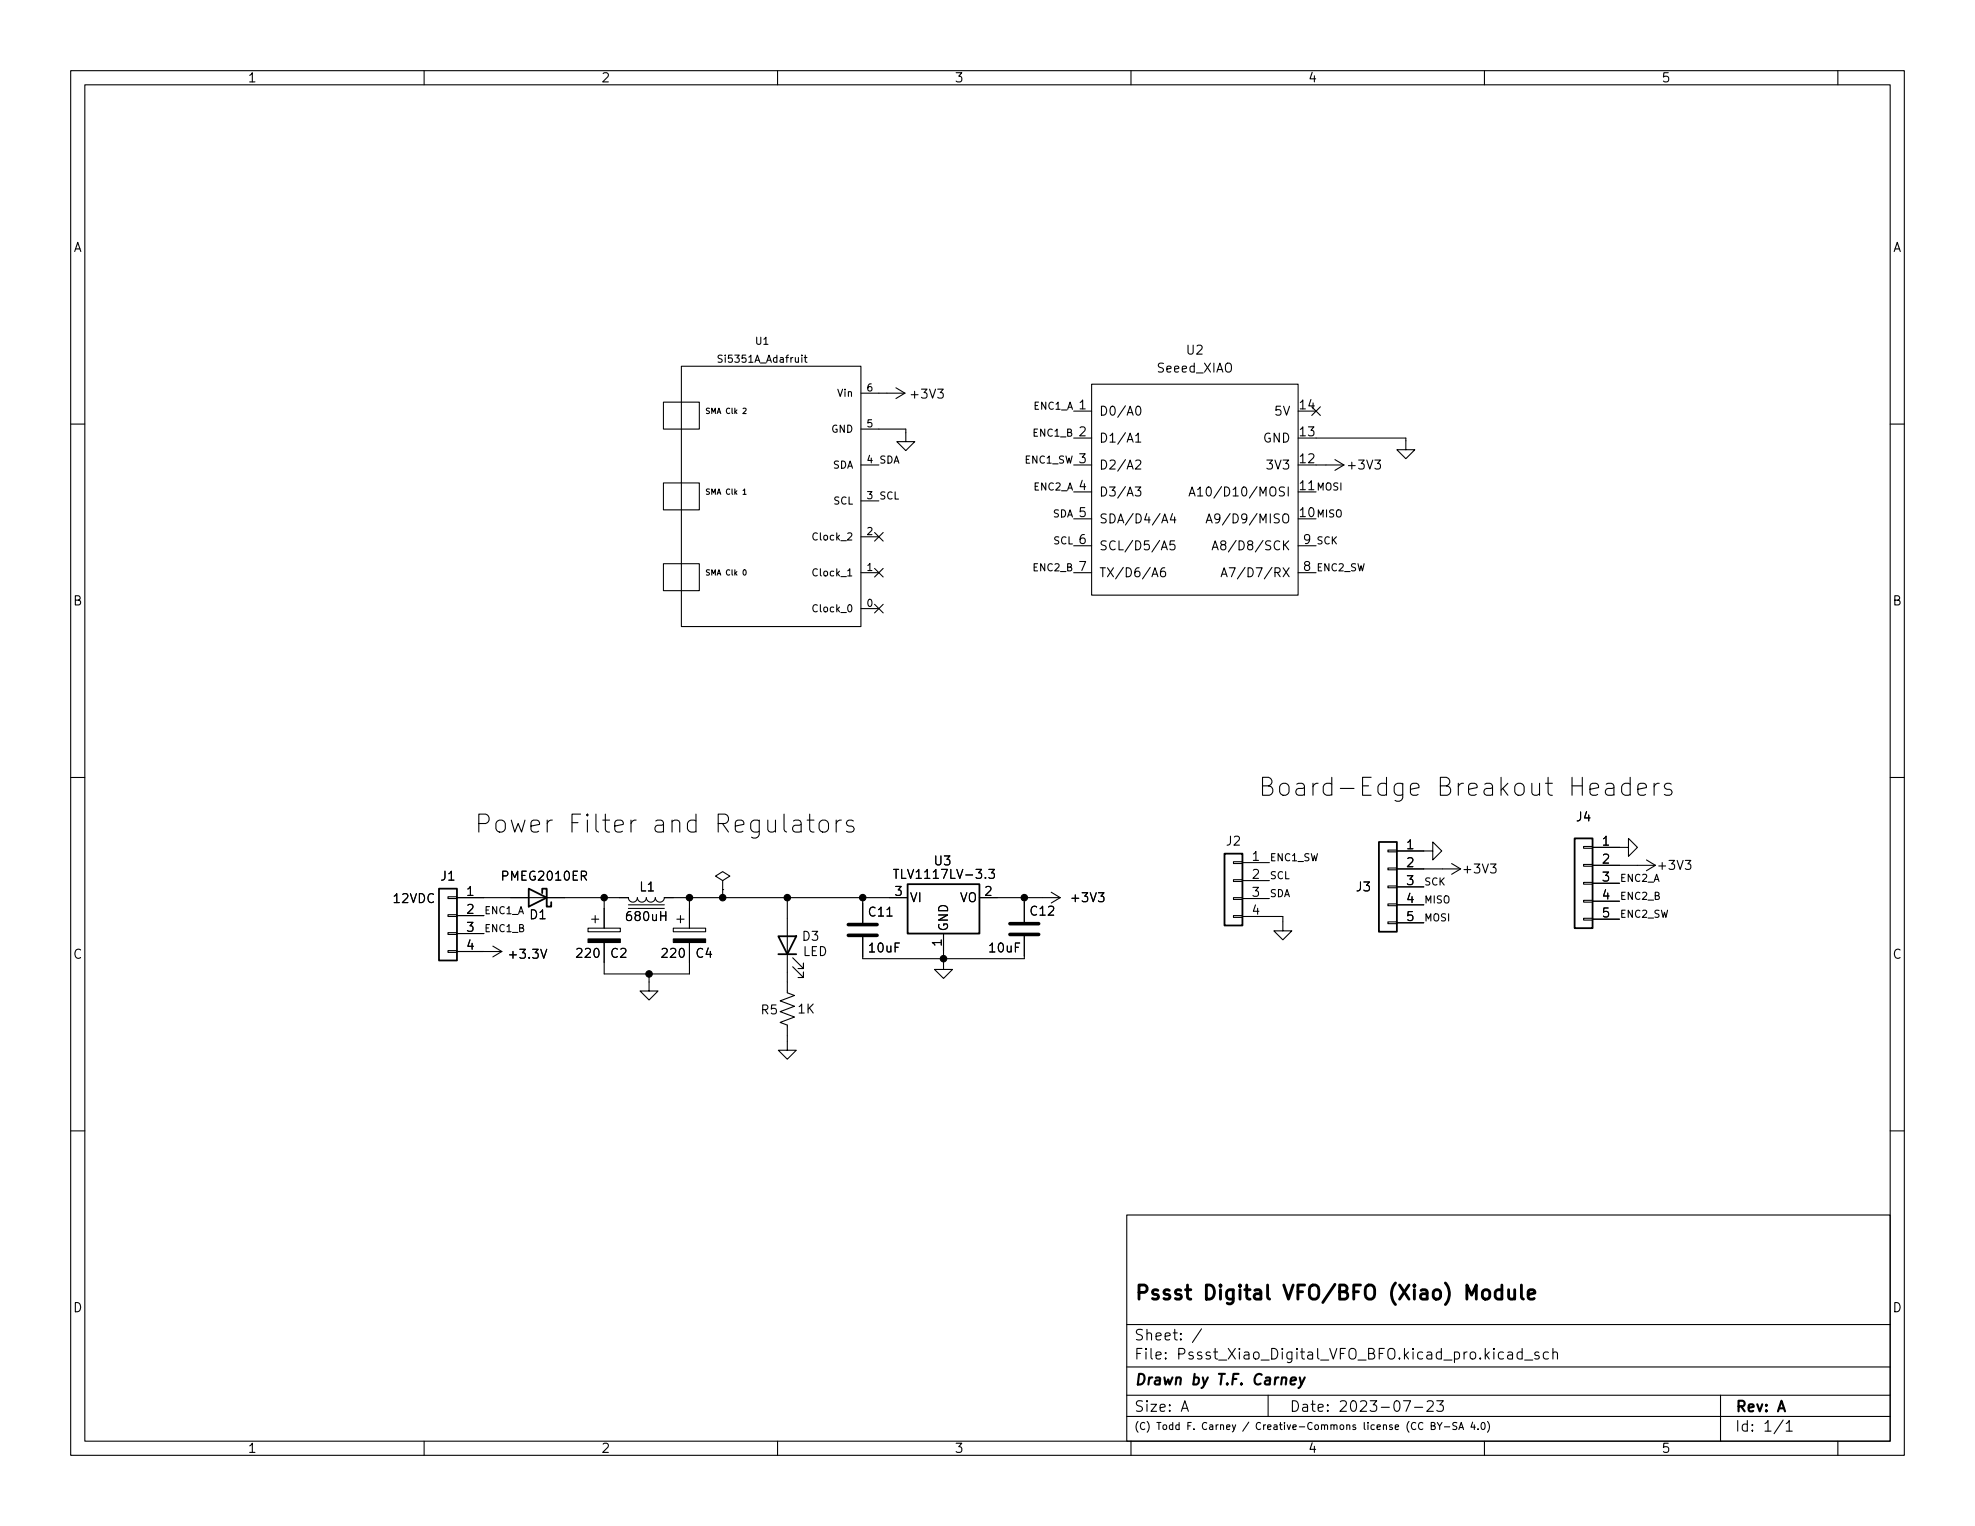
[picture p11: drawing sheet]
<svg xmlns="http://www.w3.org/2000/svg" width="279mm" height="216mm" viewBox="0 0 279 216" stroke-linecap="round" stroke-linejoin="round" font-family="sans-serif">
<g fill="none" stroke="#000" stroke-width=".15">
<path d="M10 10h259.4v195.9h-259.4zM12 12h255.4v191.9h-255.4zM60 10v2M110 10v2M160 10v2M210 10v2M260 10v2M10 60h2M93.9 56.9h5v3.8h-5zM96.4 51.8h25.4v36.8h-25.4zM112.5 50.6l.1 .6 .2 .1 .2-.1M113 50.6v.7"/>
<path d="M113.4 50.2v.1M113.4 50.6v.7M113.8 50.6h.4M113.9 50.2v.9l.3 .2M121.8 55.6h6.2M126.7 54.9l1.3 .7M128 55.6l-1.3 .8M132.7 55.1h.7l-.4 .4 .4 .2v.5l-.2 .1h-.4l-.1-.1M151.9 58.2h2.5M154.4 54.4h29.2v29.8h-29.2zM160.8 57.6l.2-.1a.68 .68 0 0 1 .3 1.1l-.2 .1a.69 .69 0 0 1-.3-1.1zM183.6 58.2h2.6"/>
<path d="M185.6 57.6l1.2 1.2M186.8 57.6l-1.2 1.2M267.4 60h2M93.9 79.8h5v3.8h-5zM93.9 68.3h5v3.8h-5zM119.9 75.5l.4-.1 .2 .3-.6 .7h.6M121.8 60.7h6.3v1.8h-1.2l1.2 1.3 1.3-1.3h-1.3M121.8 75.9h2.5M121.8 70.9h2.5M121.8 65.8h2.5M123.7 75.3l1.2 1.3M124.9 75.3l-1.2 1.3"/>
<path d="M151.9 65.8h2.5M151.9 73.4h2.5M151.9 69.6h2.5M151.9 62h2.5M151.9 77.2h2.5M160.6 68.9h.8l-.4 .5 .3 .1v.5l-.2 .2h-.3l-.2-.2M160.7 61.6l.3-.3v1.3M160.7 65.2l.1-.1h.3l.2 .1 .1 .3-.1 .1-.7 .8h.8M160.7 62.6h.7M164.3 77.8l.4-1.3 .4 1.3M164.4 74l.4-1.3 .4 1.3M164.4 77.4h.6"/>
<path d="M164.5 73.6h.6M165.9 72.7l-.3 .9h.7M166.2 76.5h-.6l-.1 .6 .2-.1 .4 .1 .1 .1v.5l-.2 .1h-.3l-.2-.1M166.2 73.1v.9M179.7 69.1a.43 .43 0 0 1 .5-.2 .43 .43 0 0 1 .3 .4v.4a.42 .42 0 0 1-.4 .5 .42 .42 0 0 1-.5-.5zM181 72.8l-.5-.1-.2 .1v.4l.6 .2 .1 .3-.3 .3-.4-.1M181 76.6a.51 .51 0 0 0-.6 0 .51 .51 0 0 0-.1 .6 .48 .48 0 0 0 .2 .5 .48 .48 0 0 0 .5 0M181.6 76.5v1.3M181.6 72.8a.42 .42 0 0 1 .5-.1 .42 .42 0 0 1 .2 .4v.5a.42 .42 0 0 1-.4 .4 .42 .42 0 0 1-.4-.4v-.5zM181.7 69l-.5-.1-.2 .1v.4l.6 .2 .1 .3-.2 .3-.5-.1M181.8 77.1l.5 .7M182.2 68.9v1.3"/>
<path d="M182.3 76.5l-.7 .7M183.6 62h15.3v1.6h-1.3l1.3 1.3 1.3-1.3h-1.3M183.6 65.8h6.5M183.6 73.4h2.6M183.6 69.6h2.6M183.6 77.2h2.6M185.2 69.3h.7M188.8 65l1.3 .8M190.1 65.8l-1.3 .7M194.5 65.1h.8l-.4 .5 .3 .1v.5l-.2 .2h-.3l-.2-.2M119.9 80.8l.3-.3v1M119.9 81.5h.6"/>
<path d="M120 85.6l.2-.1a.54 .54 0 0 1 .3 .6 .54 .54 0 0 1-.3 .5l-.2-.1-.1-.3zM121.8 86.1h2.5M121.8 81h2.5M123.7 85.5l1.2 1.2M123.7 80.4l1.2 1.2M124.9 85.5l-1.2 1.2M124.9 80.4l-1.2 1.2M151.9 81h2.5M163 81.6l.4-1.3 .4 1.3M163.1 81.2h.6M164.8 80.3a.5 .5 0 0 0-.6 .6v.5l.1 .1 .4 .1 .1-.1 .1-.4-.1-.2-.4-.1-.2 .3M180.4 81l.6-.1 .1-.1-.1-.3-.1-.2h-.5v1.3"/>
<path d="M180.7 81l.4 .6M181.5 80.3l.9 1.3M182.4 80.3l-.9 1.3M183.6 81h2.6M10 110h2M90 116a.65 .65 0 0 0-.7 .5M120.7 116.1l-.2-.1h-.4l-.2 .1-.2 .3 .2 .4 .8 .2 .1 .2-.1 .4-.2 .1h-.5l-.3-.1M198.4 110.8v2.1a.69 .69 0 0 1-1 .3M198.4 110.9l-.2-.1h-.5l-.3 .3-.2 .2v.7l.3 .4 .2 .1h.5l.2-.1M199.5 111.7l1.2-.3-.1-.5-.2-.1h-.5l-.2 .1-.2 .3v1l.2 .2 .2 .1h.5l.2-.1M218.6 110.8h1M219 110v2.2l.1 .2 .5 .1"/>
<path d="M224 119.8h1.3v.2h-1.3zM225.3 119.9h5.1v1.3l1.2-1.3-1.2-1.3v1.3M236.4 110.9l-.2-.1h-.4l-.2 .1-.1 .3 .1 .3 .8 .3 .1 .2-.1 .4-.2 .1h-.5l-.2-.1M267.4 110h2M63.4 134.5h1.2v.2h-1.2zM63.4 132h1.2v.2h-1.2zM63.4 129.4h1.2v.3h-1.2zM63.4 126.9h1.2v.2h-1.2zM64.6 127h24.3a.64 .64 0 0 0 .6 .6 .64 .64 0 0 0 .7-.6 .64 .64 0 0 0 .6 .6 .64 .64 0 0 0 .6-.6 .64 .64 0 0 0 .7 .6 .64 .64 0 0 0 .6-.6 .64 .64 0 0 0 .6 .6 .64 .64 0 0 0 .7-.6h34.4M64.6 129.5h3.9M64.6 132.1h3.9M64.6 134.6h6.4"/>
<path d="M69.7 133.9l1.3 .7M71 134.6l-1.3 .8M76.5 134.3l.4 1.3 .4-1.3M82.2 123.9h.7l.1-.2-.1-.3-.2-.1h-.5v1.2M82.6 123.9l.4 .6M83.2 131.3h4.6v.5h-4.6zM83.7 130h1M84.2 129.5v1.1M85.5 127v4.3M85.5 133.4v4.4h12v-4.4M88.9 128h5.1M88.9 128.5h5.1"/>
<path d="M91.8 137.8v2.4h-1.2l1.2 1.3 1.3-1.3h-1.3M93.5 129.6h.7M94.2 129v1.2M95.2 131.3h4.6v.5h-4.6zM95.8 130h1M96.3 129.5v1.1M97.5 127v4.3M102.2 124.6l-1-.6 1-.7 1.1 .7-1.1 .6v1.3M102.2 125.9h.1M102.2 125.9v1.1M111.4 127v13.5l1 .3-2 .8 2 .8-2 .7 2 .8-2 .8 1 .3v3.6h-1.3l1.3 1.3 1.2-1.3h-1.2M112.1 136.8l1.6 1.5v-.8v.8h-.8"/>
<path d="M112.1 135.5l1.6 1.5v-.7v.7h-.8M122 127v3.6M125.5 129.6h.7M133.5 132.1v5.1h-1.3l1.3 1.2 1.2-1.2h-1.2M138.6 127h11.4M139.4 124.2v.1M139.9 123h.8l-.4 .5 .3 .1v.6l-.2 .1h-.3l-.2-.1M144.9 132.5v3.1h-22.9v-3M144.9 127v3.4M148.7 126.2l1.3 .8M150 127l-1.3 .8M155.4 126.3h.8l-.4 .5 .3 .1v.6l-.2 .1h-.3l-.2-.1"/>
<path d="M174.5 129.5h1.3v.3h-1.3zM174.5 127h1.3v.3h-1.3zM174.5 124.5h1.3v.2h-1.3zM174.5 121.9h1.3v.3h-1.3zM175.8 129.7h5.7v2h-1.3l1.3 1.3 1.3-1.3h-1.3M175.8 122h3.8M175.8 124.6h3.8M175.8 127.1h3.8M196.3 130.4h1.3v.3h-1.3zM196.3 127.9h1.3v.2h-1.3zM196.3 125.3h1.3v.3h-1.3zM196.3 122.8h1.3v.3h-1.3z"/>
<path d="M196.3 120.3h1.3v.2h-1.3zM197.6 120.4h5.1v1.3l1.3-1.3-1.3-1.3v1.3M197.6 122.9h9M197.6 128h3.8M197.6 125.5h3.8M197.6 130.6h3.8M205.4 122.2l1.2 .7M206.6 122.9l-1.2 .8M210.9 122.2h.7l-.4 .5 .4 .1v.6l-.2 .1h-.4l-.1-.1M224 129.9h1.3v.3h-1.3zM224 127.4h1.3v.2h-1.3zM224 124.8h1.3v.3h-1.3z"/>
<path d="M224 122.3h1.3v.3h-1.3zM225.3 122.4h8.9M225.3 125h3.8M225.3 127.5h3.8M225.3 130h3.8M232.9 121.7l1.3 .7M234.2 122.4l-1.3 .8M238.4 121.7h.8l-.4 .5 .3 .1v.6l-.1 .1h-.4l-.2-.1M10 160h2M267.4 160h2M159.4 171.9h108v32h-108zM159.4 197.4h108"/>
<path d="M159.4 193.4h108M159.4 187.4h108M164.9 192.1l.1 .1-.1 .1-.1-.1 .1-.1v.2M164.9 191.4h.1l-.1 .1-.1-.1h.1v.1M167 189.4l.1 .1-.1 .1v-.1v-.1v.2M167 188.7h.1l-.1 .1v-.1v.1M170 188l-1.3 1.9M179.4 197.4v3M200.1 199.1h1.2M201.9 198.3l.2-.1h.5a.41 .41 0 0 1 .1 .6l-.9 .9h1M203.3 198.2h.9l-.5 .5a.41 .41 0 0 1 .5 .3v.4l-.2 .2-.5 .1-.2-.2M215.3 191.4l-.4-.1-.3 .3v.4l.2 .2 .1 .1 .4-.1"/>
<path d="M215.3 190.8v1.5M215.7 192.4h1.1M217.7 191.4l-.4-.1-.2 .2 .1 .2 .5 .2 .1 .1-.1 .2-.2 .1-.4-.1M219 191.4l-.4-.1-.3 .3v.4l.2 .2 .1 .1 .4-.1M219.7 191.4a.37 .37 0 0 1 .6 .1v.8M219.7 190.8v1.5M243.4 197.4v6.5M60 203.9v2M110 203.9v2M159.4 200.4h108M160 203.9v2M178.3 201.3a.47 .47 0 0 0-.6 .4 .47 .47 0 0 0 .4 .6l.2-.1"/>
<path d="M190.5 201.7l.2-.1h.2l.1 .7M191.8 201.6h-.3l-.1 .1v.2l.4 .1v.2h-.4M193 201.3v.8l.1 .2M199.3 201.1a1.15 1.15 0 0 0 0 1.5M202.5 201.7h.4l.1-.2v-.2h-.5v1h.4l.1-.1v-.3l-.2-.2M208.3 201.2l-.2 .7h.6M208.6 201.6v.7M210 203.9v2M252.7 201.4l.4-.4v1.5M252.7 202.5h.8M260 203.9v2"/>
</g>
<path d="M207.5 183.8v-2l.7 1.4 .7-1.4v2" fill="none" stroke="#000" stroke-width=".4"/>
<path d="M195.1 119.1h2.5v12.7h-2.5zM222.8 118.6h2.5v12.7h-2.5zM62.1 125.7h2.5v10.2h-2.5zM74.8 125.7l2.5 1.3-2.5 1.3zM76.7 126.4v-.7h.6v2.6h.7v-.7M110.1 132.5h2.5l-1.2 2.5zM110.1 135h2.5M128.4 125.1h10.2v7h-10.2zM173.2 120.8h2.6v10.1h-2.6z" fill="none" stroke="#000" stroke-width=".25"/>
<g fill="#000" stroke="#000" stroke-width=".15">
<path d="M83.2 132.8h4.6v.6h-4.6zM95.2 132.8h4.6v.6h-4.6z"/>
<circle cx="85.5" cy="127" r=".46"/>
<circle cx="91.8" cy="137.8" r=".46"/>
<circle cx="97.5" cy="127" r=".46"/>
<circle cx="102.2" cy="127" r=".46"/>
<circle cx="111.4" cy="127" r=".46"/>
<circle cx="122" cy="127" r=".46"/>
<circle cx="133.5" cy="135.6" r=".46"/>
<circle cx="144.9" cy="127" r=".46"/>
</g>
<path d="M120 132.3h4.1M120 130.8h4.1M142.9 132.2h4M142.9 130.7h4" fill="none" stroke="#000" stroke-width=".51"/>
<g font-size="3.5">
<text x="177.9" y="112.6">Board-Edge</text>
<text x="203.2" y="112.6">Breakout</text>
<text x="222" y="112.6">Headers</text>
<text x="67.1" y="117.8">Power</text>
<text x="80.4" y="117.8">Filter</text>
<text x="92.4" y="117.8">and</text>
<text x="101.4" y="117.8">Regulators</text>
</g>
<g font-size="2.8">
<text x="160.4" y="184.5">Pssst</text>
<text x="170.3" y="184.5">Digital</text>
<text x="182" y="184.5">VFO/BFO</text>
<text x="197.3" y="184.5">(Xiao)</text>
<text x="208.4" y="184.5">Module</text>
</g>
<g font-size="2.1">
<text x="160.4" y="190.1">Sheet:</text>
<text x="160.4" y="196.4">Drawn</text>
<text x="160.4" y="192.8">File:</text>
<text x="166.8" y="192.8">Pssst_Xiao_Digital_VFO_BFO.kicad_pro.kicad_sch</text>
<text x="168.6" y="196.4">by T.F.</text>
<text x="177.8" y="196.4">Carney</text>
<text x="160.4" y="200.2">Size:</text>
<text x="167.1" y="200.2">A</text>
<text x="182.4" y="200.2">Date:</text>
<text x="189.4" y="200.2">2023-07-23</text>
<text x="245.4" y="200.2">Rev:</text>
<text x="245.4" y="203">Id:</text>
<text x="249.5" y="203">1/1</text>
<text x="251.5" y="200.2">A</text>
</g>
<g font-size="1.8">
<text x="35" y="12">1</text>
<text x="85" y="12">2</text>
<text x="135" y="12">3</text>
<text x="185" y="12">4</text>
<text x="235" y="12">5</text>
<text x="10.4" y="36">A</text>
<text x="267.8" y="36">A</text>
<text x="163.5" y="53.1">Seeed_XIAO</text>
<text x="167.7" y="50.6">U2</text>
<text x="128.5" y="56.8">+3V3</text>
<text x="152.5" y="57.9">1</text>
<text x="155.4" y="59.2">D0/A0</text>
<text x="180.2" y="59.2">5V</text>
<text x="183.6" y="57.9">14</text>
<text x="152.5" y="61.7">2</text>
<text x="152.5" y="65.5">3</text>
<text x="155.4" y="63">D1/A1</text>
<text x="178.6" y="63">GND</text>
<text x="183.6" y="65.5">12</text>
<text x="183.6" y="61.7">13</text>
<text x="152.5" y="69.3">4</text>
<text x="155.4" y="66.8">D2/A2</text>
<text x="155.4" y="70.6">D3/A3</text>
<text x="168" y="70.6">A10/D10/MOSI</text>
<text x="179" y="66.8">3V3</text>
<text x="183.6" y="69.3">11</text>
<text x="190.4" y="66.8">+3V3</text>
<text x="152.5" y="73.2">5</text>
<text x="152.5" y="77">6</text>
<text x="155.4" y="74.4">SDA/D4/A4</text>
<text x="170.4" y="74.4">A9/D9/MISO</text>
<text x="183.6" y="73.2">10</text>
<text x="184.2" y="77">9</text>
<text x="152.5" y="80.8">7</text>
<text x="155.4" y="78.2">SCL/D5/A5</text>
<text x="155.4" y="82">TX/D6/A6</text>
<text x="171.3" y="78.2">A8/D8/SCK</text>
<text x="172.6" y="82">A7/D7/RX</text>
<text x="184.2" y="80.8">8</text>
<text x="10.3" y="86">B</text>
<text x="267.7" y="86">B</text>
<text x="222.9" y="116.6">J4</text>
<text x="226.5" y="119.6">1</text>
<text x="62.2" y="125">J1</text>
<text x="70.7" y="125">PMEG2010ER</text>
<text x="126.2" y="124.7">TLV1117LV-3.3</text>
<text x="132" y="122.8">U3</text>
<text x="173.3" y="120">J2</text>
<text x="177" y="121.8">1</text>
<text x="177" y="124.3">2</text>
<text x="198.8" y="120.1">1</text>
<text x="198.8" y="122.7">2</text>
<text x="198.8" y="125.2">3</text>
<text x="206.7" y="124">+3V3</text>
<text x="226.5" y="122.2">2</text>
<text x="226.5" y="124.7">3</text>
<text x="234.3" y="123.5">+3V3</text>
<text x="55.4" y="128.1">12VDC</text>
<text x="65.9" y="126.7">1</text>
<text x="65.9" y="129.3">2</text>
<text x="65.9" y="131.8">3</text>
<text x="74.8" y="130.4">D1</text>
<text x="88.3" y="130.7">680uH</text>
<text x="90.4" y="126.5">L1</text>
<text x="122.7" y="130.1">C11</text>
<text x="126.4" y="126.7">3</text>
<text x="128.7" y="128">VI</text>
<text x="134.5" y="131.8" transform="rotate(-90 134.5 131.8)">GND</text>
<text x="135.7" y="128">VO</text>
<text x="139.1" y="126.7">2</text>
<text x="145.5" y="129.9">C12</text>
<text x="151.3" y="128">+3V3</text>
<text x="177" y="126.9">3</text>
<text x="177" y="129.4">4</text>
<text x="191.7" y="126.5">J3</text>
<text x="198.8" y="127.8">4</text>
<text x="198.8" y="130.3">5</text>
<text x="226.5" y="127.3">4</text>
<text x="226.5" y="129.8">5</text>
<text x="10.3" y="136">C</text>
<text x="65.9" y="134.4">4</text>
<text x="71.7" y="136">+3.3V</text>
<text x="81.3" y="135.9">220</text>
<text x="86.2" y="135.9">C2</text>
<text x="93.3" y="135.9">220</text>
<text x="98.3" y="135.9">C4</text>
<text x="113.4" y="133.5">D3</text>
<text x="113.5" y="135.6">LED</text>
<text x="122.7" y="135.1">10uF</text>
<text x="133.2" y="134" transform="rotate(-90 133.2 134)">1</text>
<text x="139.7" y="135.1">10uF</text>
<text x="267.7" y="136">C</text>
<text x="107.5" y="143.9">R5</text>
<text x="112.7" y="143.8">1K</text>
<text x="10.3" y="186">D</text>
<text x="267.7" y="186">D</text>
<text x="35" y="205.9">1</text>
<text x="85" y="205.9">2</text>
<text x="135" y="205.9">3</text>
<text x="185" y="205.9">4</text>
<text x="235" y="205.9">5</text>
</g>
<g font-size="1.4">
<text x="101.3" y="51.6">Si5351A_Adafruit</text>
<text x="106.7" y="49.1">U1</text>
<text x="118.4" y="56.4">Vin</text>
<text x="122.5" y="55.4">6</text>
<text x="146.1" y="58">ENC1_A</text>
<text x="117.5" y="61.5">GND</text>
<text x="122.5" y="65.5">4</text>
<text x="122.5" y="60.5">5</text>
<text x="124.3" y="65.6">SDA</text>
<text x="144.9" y="65.6">ENC1_SW</text>
<text x="146" y="61.8">ENC1_B</text>
<text x="117.8" y="66.6">SDA</text>
<text x="117.8" y="71.7">SCL</text>
<text x="122.5" y="70.6">3</text>
<text x="124.3" y="70.7">SCL</text>
<text x="146.1" y="69.4">ENC2_A</text>
<text x="186.2" y="69.4">MOSI</text>
<text x="114.7" y="76.8">Clock_2</text>
<text x="122.5" y="75.7">2</text>
<text x="148.9" y="73.2">SDA</text>
<text x="148.9" y="77">SCL</text>
<text x="186.2" y="73.2">MISO</text>
<text x="186.2" y="77">SCK</text>
<text x="114.7" y="81.8">Clock_1</text>
<text x="122.5" y="80.8">1</text>
<text x="146" y="80.8">ENC2_B</text>
<text x="186.2" y="80.8">ENC2_SW</text>
<text x="114.7" y="86.9">Clock_0</text>
<text x="122.5" y="85.9">0</text>
<text x="179.6" y="121.8">ENC1_SW</text>
<text x="179.6" y="124.4">SCL</text>
<text x="201.4" y="125.3">SCK</text>
<text x="229.1" y="124.8">ENC2_A</text>
<text x="68.5" y="129.3">ENC1_A</text>
<text x="68.5" y="131.9">ENC1_B</text>
<text x="179.6" y="126.9">SDA</text>
<text x="201.4" y="127.8">MISO</text>
<text x="201.4" y="130.3">MOSI</text>
<text x="229.1" y="127.3">ENC2_B</text>
<text x="229.1" y="129.8">ENC2_SW</text>
<text x="160.4" y="202.6">(C)</text>
<text x="163.6" y="202.6">Todd</text>
<text x="168" y="202.6">F.</text>
<text x="170.3" y="202.6">Carney</text>
<text x="176.2" y="202.6">/</text>
<text x="178.2" y="202.6">Creative-Commons</text>
<text x="193.6" y="202.6">license</text>
<text x="199.8" y="202.6">(CC</text>
<text x="203.4" y="202.6">BY-SA</text>
<text x="209.2" y="202.6">4.0)</text>
</g>
<g font-size="1.1">
<text x="99.7" y="58.8">SMA Clk</text>
<text x="105.2" y="58.8">2</text>
<text x="99.7" y="70.2">SMA Clk</text>
<text x="105.2" y="70.2">1</text>
<text x="99.7" y="81.6">SMA Clk</text>
<text x="105.2" y="81.6">0</text>
</g>
</svg>
